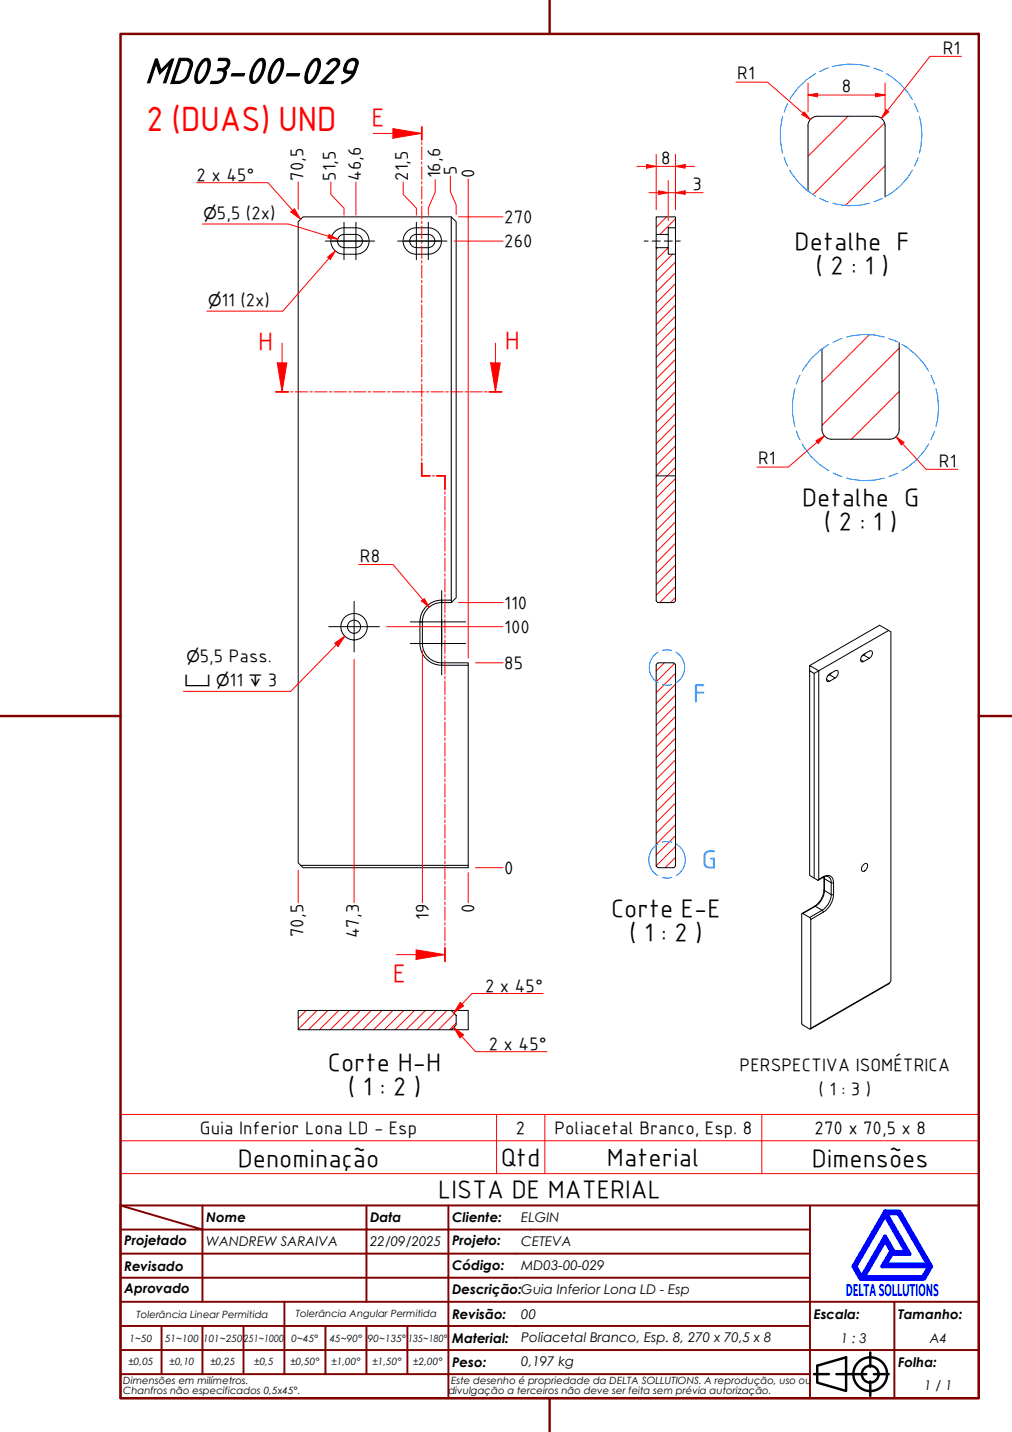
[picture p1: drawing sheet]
<svg xmlns="http://www.w3.org/2000/svg" width="210mm" height="297mm" viewBox="0 0 210 297" stroke-linecap="round" stroke-linejoin="round" font-family="sans-serif">
<!-- layer: Hatch (ABNT) -->
<g fill="none" stroke="#f00" stroke-width=".21">
<path d="M175.9 24.1l-8.3 8.3M183.5 25.5l-14.8 14.9M183.6 34.4l-8.2 8.2M136.4 51.4l-.3 .2M138.3 45l-2.2 2.1M138.6 51.4l-2.5 2.5M139.5 52.7l-3.4 3.4M140.1 45.4l-3.2 3.2M140.1 58.9l-4 4M140.1 56.6l-4 4M140.1 54.4l-4 4M140.1 79.1l-4 4"/>
<path d="M140.1 76.8l-4 4M140.1 74.6l-4 4M140.1 72.3l-4 4M140.1 70.1l-4 4M140.1 67.8l-4 4M140.1 65.6l-4 4M140.1 63.3l-4 4M140.1 61.1l-4 4M180.3 69.4l-9.8 9.9M186.5 72.2l-16 16M140.1 99.3l-4 4M140.1 97l-4 4"/>
<path d="M140.1 94.8l-4 4M140.1 92.5l-4 4M140.1 90.3l-4 4M140.1 88l-4 4M140.1 85.8l-4 4M140.1 83.6l-4 4M140.1 81.3l-4 4M186.5 81.2l-9.9 9.9M140.1 119.5l-4 4M140.1 117.2l-4 4M140.1 115l-4 4M140.1 112.7l-4 4"/>
<path d="M140.1 110.5l-4 4M140.1 108.3l-4 4M140.1 106l-4 4M140.1 103.8l-4 4M140.1 101.5l-4 4M137.8 137.5l-1.7 1.7M139.9 137.6l-3.8 3.8M140.1 124l-1 1M140.1 121.7l-3.3 3.3M140.1 139.7l-4 4M140.1 159.9l-4 4M140.1 157.6l-4 4"/>
<path d="M140.1 155.4l-4 4M140.1 153.1l-4 4M140.1 150.9l-4 4M140.1 148.7l-4 4M140.1 146.4l-4 4M140.1 144.2l-4 4M140.1 141.9l-4 4M140.1 177.8l-2.1 2.2M140.1 175.6l-4 4M140.1 173.4l-4 4M140.1 171.1l-4 4M140.1 168.9l-4 4"/>
<path d="M140.1 166.6l-4 4M140.1 164.4l-4 4M140.1 162.1l-4 4M63.5 209.6l-1.7 1.7M65.8 209.6l-4 3.9M68 209.6l-4 4M70.3 209.6l-4 4M72.5 209.6l-4 4M74.7 209.6l-4 4M77 209.6l-4 4M79.2 209.6l-4 4M81.5 209.6l-4 4"/>
<path d="M83.7 209.6l-4 4M86 209.6l-4 4M88.2 209.6l-4 4M90.5 209.6l-4 4M92.7 209.6l-4 4M94.3 210.3l-3.3 3.3M94.6 212.2l-1.4 1.4"/>
</g>
<!-- layer: Visible (ABNT) -->
<g fill="none" stroke="#000" stroke-width=".21">
<path d="M167.6 26.1v13.6M169.6 24.1a2 2 0 0 0-2 2M169.6 24.1h12a2 2 0 0 1 2 2M183.6 26.1v14.8M69.6 47.9a5 5 0 0 1 4.2-.6 2.74 2.74 0 0 1 2.8 2.7 2.74 2.74 0 0 1-2.8 2.7 5.1 5.1 0 0 1-4.2-.6 2.74 2.74 0 0 1 0-4.2zM71.4 51.4h2.4M71.4 51.4a1.37 1.37 0 0 1-1.4-1.4 1.37 1.37 0 0 1 1.4-1.4h2.4a1.37 1.37 0 0 1 1.4 1.4 1.37 1.37 0 0 1-1.4 1.4M84.6 47.9l.5-.4a8.7 8.7 0 0 1 4.4-.2 2.74 2.74 0 0 1 2 3 2.74 2.74 0 0 1-2.7 2.4h-2.5a2.74 2.74 0 0 1-2.5-1.8 2.74 2.74 0 0 1 .8-3zM86.3 51.4a1.37 1.37 0 0 1-1.3-1.4 1.37 1.37 0 0 1 1.3-1.4h2.5a1.37 1.37 0 0 1 1.4 1.4 1.37 1.37 0 0 1-1.4 1.4M86.4 51.4h2.4M93.6 45l1 1v78l-1 1h-2v-.5h2zM93.6 45h-30.7l-1.1 1v133l.6 .5h34.7v-41.5h-5.5v-.5h5.5v.5"/>
<path d="M136.1 45h4v2.3h-1.5v1.3h-2.5zM136.1 51.4h2.5v1.3h1.5v46h-4zM136.1 48.6v2.8M138.6 48.6v2.8M140.1 47.3v5.4M186.5 71.1v18a2 2 0 0 1-2 2h-12a2 2 0 0 1-2-2v-16.8M136.1 98.7v25.8l.1 .2 .4 .3M140.1 98.7v25.8l-.2 .4-.3 .1h-3M87.1 133.5a4.5 4.5 0 0 0 4.5 4.5M87.1 129v4.5M87.1 129h.5M87.1 133.5h.5"/>
<path d="M87.6 133.5a4 4 0 0 0 4 4M87.6 129v4.5M91.6 124.5a4.5 4.5 0 0 0-4.5 4.5M91.6 125a4 4 0 0 0-4 4M93.6 124.5l.1 .3M136.6 137.5l-.4 .3-.1 .2v41.5M136.6 137.5h3M139.6 137.5l.3 .1 .2 .4v41.5M167.9 139.1v-1l1.9 1M168.9 139.7l-1-.6v42.5l1 .5M169.8 139.1l-.9 .6v42.4l.8 .5M169.8 139.1l14.5-8.3 .5 .2v72.4l-.2 .4-16.4 9.5"/>
<path d="M169.8 139.1v43.3M172.4 139.6l-.3 .4M178.8 136.1l.3-.2 1.2 .7-1.2 .6-.6-.4M179.5 135.5l-.4 .4M180.3 136.6l.6-.7a.53 .53 0 0 0-.4-.9 3.4 3.4 0 0 0-1.8 1.2l-.1 .2a.55 .55 0 0 0 .3 .9l.2-.1M184.3 130.8l-1.9-1.1-14.5 8.4M171.7 140.2l.4-.2 1.1 .6-1.1 .7-.7-.4M173.2 140.6l.6-.7a.57 .57 0 0 0-.3-.8 3.5 3.5 0 0 0-1.8 1.1l-.2 .3a.55 .55 0 0 0 .4 .9l.2-.1M62.4 179.5l.5 .5h34.2v-.5M136.1 179.5l.1 .2 .4 .3M140.1 179.5l-.2 .4-.3 .1h-3M179 179.5a.54 .54 0 0 1 .4-.4 .54 .54 0 0 1 .5 .3 .96 .96 0 0 1-.2 1 .96 .96 0 0 1-1 .2 1.11 1.11 0 0 1 .3-1.1z"/>
<path d="M166.5 189.5l-.2 .1v22.6l.2 .4 1.4 .9 .3-.2M167.9 190.3l.3 .4M168.2 190.7v22.6M169 188l-2.7 1.5M169.8 182.4l-.1 .2M170.5 188.8l.3 .4M170.5 188.8a4.1 4.1 0 0 0 1.9-3.2h.5a4.8 4.8 0 0 1-2.1 3.6M170.5 188.8l-1.4-.8-2.6 1.5 1.4 .8M170.5 188.8l-2.6 1.5M170.7 182a1.06 1.06 0 0 1 1.2-.1 1.06 1.06 0 0 1 .5 1.2M170.7 182l-1 .6M170.8 181.9l-.1 .1"/>
<path d="M170.8 181.9a1.3 1.3 0 0 1 1.5-.2 1.3 1.3 0 0 1 .6 1.4M170.8 181.9l-1 .5M170.8 189.2l-2.6 1.5M170.9 181.9v2.7M170.9 182.1l.1 2.6 1.4 .9v-2.5M170.9 184.6a3.5 3.5 0 0 1-1.9 3.4M170.9 184.6a4.3 4.3 0 0 1-1.9 3.4M171 181.9v.4l1.4 .8M172.4 183.1h.5M172.9 183.1v2.5M61.8 209.6h31.8l1 1v2l-1 1h-31.8zM93.6 209.6h3.5v4h-3.5"/>
<path d="M184.6 203.8l-16.5 9.7"/>
<circle cx="73.4" cy="130" r="1.37"/>
<circle cx="73.4" cy="130" r="2.74"/>
</g>
<!-- layer: Linha Corte (ABNT) -->
<g fill="none" stroke="#f00" stroke-width=".21">
<path d="M81.5 27.7h6M87.5 26.3v2.7M87.5 29.4v.6M87.5 30.4v2.7M87.5 33.6v.5M87.5 34.6v2.6M87.5 37.7v.5M87.5 38.6v2.7M87.5 41.7v.6M87.5 42.7v2.7M87.5 45.9v.5M87.5 46.8v2.7"/>
<path d="M87.5 50v.5M87.5 51v2.6M87.5 54v.6M87.5 55v2.7M87.5 58.2v.5M87.5 59.1v2.7M87.5 62.3v.5M87.5 63.3v2.6M87.5 66.4v.5M87.5 67.3v2.7M87.5 70.4v.6M87.5 71.4v2.7"/>
<path d="M87.5 74.6v.5M87.5 75.6v2.6M87.5 78.7v.5M87.5 79.7v2.6M87.5 82.8v.5M87.5 83.7v2.7M87.5 86.9v.5M87.5 87.8v2.7M87.5 91v.5M87.5 92v2.6M87.5 95.1v.5M87.5 96.1v2.6h1.7"/>
<path d="M89.6 98.7h.5M90.6 98.7h1.7v2.8M92.3 102v.5M92.3 103v2.8M92.3 106.2v.6M92.3 107.2v2.9M92.3 110.5v.5M92.3 111.5v2.8M92.3 114.8v.5M92.3 115.7v2.9M92.3 119v.6M92.3 120v2.8"/>
<path d="M92.3 123.3v.5M92.3 124.3v2.8M92.3 127.5v.6M92.3 128.5v2.8M92.3 131.8v.5M92.3 132.8v2.8M92.3 136v.6M92.3 137v2.8M92.3 140.3v.5M92.3 141.3v2.8M92.3 144.6v.5M92.3 145.5v2.8"/>
<path d="M92.3 148.8v.5M92.3 149.8v2.8M92.3 153.1v.5M92.3 154.1v2.8M92.3 157.3v.5M92.3 158.3v2.8M92.3 161.6v.5M92.3 162.6v2.8M92.3 165.8v.6M92.3 166.8v2.8M92.3 170.1v.5M92.3 171.1v2.8"/>
<path d="M92.3 174.3v.6M92.3 175.3v2.8M92.3 178.6v.5M92.3 179.6v2.8M92.3 182.8v.6M92.3 183.8v2.9M92.3 187.1v.5M92.3 188.1v2.8M92.3 191.4v.5M92.3 192.3v2.9M92.3 195.6v.6M92.3 196.6v2.8"/>
</g>
<path d="M87.5 26.3v2.7M87.5 96.1v2.6h1.7M90.6 98.7h1.7v2.8M92.3 196.6v2.8" fill="none" stroke="#f00" stroke-width=".36"/>
<path d="M81.5 26.7l6 1-6 1z" fill="#f00"/>
<path d="M77.4 27.7h4.1M81.5 26.7l6 1-6 1zM86.3 198h6" fill="none" stroke="#f00" stroke-width=".21"/>
<path d="M86.3 197l6 1-6 1z" fill="#f00"/>
<g fill="none" stroke="#f00" stroke-width=".21">
<path d="M58.5 75.3v6M57.2 81.3h2.6M60.3 81.3h.5M61.2 81.3h2.6M64.3 81.3h.5M65.3 81.3h2.5M68.3 81.3h.5M69.3 81.3h2.6M72.3 81.3h.6M73.3 81.3h2.6M76.3 81.3h.6M77.3 81.3h2.6"/>
<path d="M80.4 81.3h.5M81.4 81.3h2.5M84.4 81.3h.5M85.4 81.3h2.6M88.4 81.3h.5M89.4 81.3h2.6M92.4 81.3h.6M93.4 81.3h2.6M96.5 81.3h.5M97.5 81.3h2.5M100.5 81.3h.5M101.5 81.3h2.6"/>
<path d="M82.2 198h4.1M86.3 197l6 1-6 1z"/>
</g>
<!-- layer: Detail Boundary (ABNT) -->
<path d="M136.5 135.3a3.7 3.7 0 0 0 0 6.4M137.4 134.9l.8-.1 1.1 .1M140.2 135.3a3.7 3.7 0 0 1 0 6.3M137.4 142l.8 .1 1.1-.1M136.5 175.1a3.8 3.8 0 0 0 0 6.5M137.4 174.7l.8-.1 1.1 .1M140.3 175.1a3.8 3.8 0 0 1 0 6.5M137.4 182l.8 .1 1.1-.1" fill="none" stroke="#0080ff" stroke-width=".21"/>
<!-- layer: Linha Corte (ABNT) -->
<path d="M57.2 81.3h2.6M101.5 81.3h2.6" fill="none" stroke="#f00" stroke-width=".36"/>
<path d="M57.5 75.3h2l-1 6z" fill="#f00"/>
<path d="M57.5 75.3h2l-1 6zM58.5 71.2v4.1M102.8 75.3v6" fill="none" stroke="#f00" stroke-width=".21"/>
<path d="M101.8 75.3h2l-1 6z" fill="#f00"/>
<path d="M101.8 75.3h2l-1 6zM102.8 71.2v4.1" fill="none" stroke="#f00" stroke-width=".21"/>
<path d="M25 236.6h178v-5.4h-178v12.2M103 231.2v12.2M113 231.2v12.2M158 231.2v12.2M203 236.6v6.8h-178M25 243.4v6.6h178v-6.6" fill="none" stroke="#f00" stroke-width=".21"/>
<!-- layer: Borda A3/A4 (ABNT) -->
<path d="M25 7h178v283h-178zM114 0v7M0 148.5h25M203 148.5h7M114 290v7" fill="none" stroke="#800000" stroke-width=".51"/>
<path d="M183.6 257.3l1.2 2.2-1.8 3.2h9.7l-1.3 2.2h-12.2zM183.6 252.1l4.4 7.6h-2.6l-1.8-3.2-4.9 8.4-1.3-2.2zM183.6 251.3h3l6.5 11.4-1.5 2.6h-13.1l-1.5-2.6zM183.8 251.7h2.5l6.2 10.6h-8.8l1.3-2.2h3.7zM185 259.7h.2l-.1 .2z" fill="none" stroke="#00f" stroke-width=".8"/>
<!-- layer: 0 -->
<path d="M178.5 265.3h13.1" fill="none" stroke="#000" stroke-width=".21"/>
<g fill="none" stroke="#800000" stroke-width=".4">
<path d="M25 250l17 5h-17M25 250h178v40h-178zM42 255h34v5h17M42 255v15M42 250v5M76 250v5h17v5M93 250v5h75M168 250v20h-143M25 260h51v10M25 275h17M33.5 275v10M50.5 275h-8.5v10"/>
<path d="M59 270v15h-8.5M67.5 275v10h-8.5M76 275v10h8.5M84.5 275v10M93 275h-42.5v10M93 260v5h-68M93 275v10h75M93 260h75M93 275h75M168 265h-75v10M185.5 270v10h17.5M203 270h-35v10h17.5v10"/>
<path d="M25 285h25.5M25 280h143v10M67.5 285h8.5M84.5 285h8.5v5"/>
</g>
<g fill="none" stroke="#000" stroke-width=".51">
<path d="M168.8 285h3.1M169.5 283.3l6-1.8v7l-6-1.7zM173.5 285h6.2M180.5 280.5v3M180.5 286.5v3M181.3 285h3"/>
<circle cx="180.5" cy="285" r="3.5"/>
<circle cx="180.5" cy="285" r="1.75"/>
</g>
<!-- layer: Marca de centro (ISO) -->
<g fill="none" stroke="#000" stroke-width=".21">
<path d="M67.5 50h8.8M68.8 50h8.9M71.4 46.1v7.8M73.8 46.1v7.8M82.5 50h8.9M83.8 50h8.9M86.4 46.1v7.8M88.8 46.1v7.8M68.2 130h10.5M73.4 124.7v10.5M85.1 133.5h11.5M85.1 129h11.5"/>
<path d="M91.6 128.5v11.5M91.6 122.5v11.5"/>
</g>
<g fill="none" stroke="#f00" stroke-width=".21">
<path d="M61.8 37.7v5.7M68.6 37.7v2.6l2.8 2.9v1.4M73.8 37.7v6.9M83.6 37.7v2.6l2.8 2.9v1.4M90.3 37.3v2.5l-1.5 3.4v1.4M93.4 36.5v3.2l1.2 2.8v2M97.1 37.1v99.4M94.2 50h10.2M95.1 45h9.3M73.4 136.7v50.5M80.2 130h11.3M87.6 135v52.2"/>
<path d="M87.7 124.4l1.3 1.5M91.7 130h12.7M95.1 125h9.3M98.6 137.5h5.8M98.6 180h5.8M61.8 180.5v6.7M97.1 181v6.2"/>
</g>
<path d="M87.4 124.7l.6-.5 1 1.7z" fill="#f00"/>
<path d="M74.4 117.1h7.1l6.2 7.3M87.4 124.7l.6-.5 1 1.7z" fill="none" stroke="#f00" stroke-width=".21"/>
<path d="M71.5 132l-1.7 1.7" fill="none" stroke="#f00" stroke-width=".21"/>
<path d="M69.4 133.4l2.1-1.4-1.4 2.1z" fill="#f00"/>
<path d="M69.4 133.4l2.1-1.4-1.4 2.1zM69.8 133.7l-9.5 9.7h-22.3" fill="none" stroke="#f00" stroke-width=".21"/>
<path d="M69.6 52.1l-1.4 1.5" fill="none" stroke="#f00" stroke-width=".21"/>
<path d="M67.9 53.3l1.7-1.2-1.1 1.7z" fill="#f00"/>
<path d="M67.9 53.3l1.7-1.2-1.1 1.7zM68.1 49l1.9 .6M68.2 53.6l-9.5 10.9h-15.8" fill="none" stroke="#f00" stroke-width=".21"/>
<path d="M68.2 48.6l1.8 1-2-.2z" fill="#f00"/>
<path d="M42 46.5h17.8l8.3 2.5M68.2 48.6l1.8 1-2-.2z" fill="none" stroke="#f00" stroke-width=".21"/>
<path d="M60.7 43.6l1.7 1.9" fill="none" stroke="#f00" stroke-width=".21"/>
<path d="M60.3 44l.8-.7 1.3 2.2z" fill="#f00"/>
<path d="M40.8 37.9h14.8l5.1 5.7M60.3 44l.8-.7 1.3 2.2z" fill="none" stroke="#f00" stroke-width=".21"/>
<!-- layer: Linha de centro (ISO) -->
<path d="M133.6 50h.8M135.3 50h1.6M137.8 50h1.6M140.3 50h.8" fill="none" stroke="#000" stroke-width=".21"/>
<!-- layer: Detail Boundary (ABNT) -->
<g fill="none" stroke="#0080ff" stroke-width=".21">
<path d="M169.2 15.2a14.1 14.1 0 0 0-5.4 5.4M171.8 14.1l-1.8 .7M180.3 13.8a13.8 13.8 0 0 0-7.6 0M181.2 14.1l1.8 .7M183.9 15.3a13.7 13.7 0 0 1 5.3 5.3M162.3 24.2a13.7 13.7 0 0 0 0 7.6M162.6 32.7l.8 1.8M163.4 21.5l-.8 1.8M163.8 35.3a14.1 14.1 0 0 0 5.4 5.4M189.2 35.3a13.4 13.4 0 0 1-5.3 5.4M189.7 21.5l.7 1.7M190.4 32.7l-.7 1.8"/>
<path d="M190.7 24.2a13.9 13.9 0 0 1 0 7.6M170 41.1l1.8 .8M172.7 42.1a13.8 13.8 0 0 0 7.6 .1M183 41.2l-1.8 .7"/>
</g>
<path d="M184 23l-1.2 1.5" fill="none" stroke="#f00" stroke-width=".21"/>
<path d="M183.8 22.7l.5 .5-1.5 1.3z" fill="#f00"/>
<path d="M199.4 11.7h-6.5l-8.9 11.3M166.6 23.5l1.5 1.3M183.8 22.7l.5 .5-1.5 1.3z" fill="none" stroke="#f00" stroke-width=".21"/>
<path d="M166.8 23.2l1.3 1.6-1.8-1z" fill="#f00"/>
<path d="M152.7 17h6.5l7.4 6.5M167.6 19.7h2M166.8 23.2l1.3 1.6-1.8-1z" fill="none" stroke="#f00" stroke-width=".21"/>
<path d="M167.6 19.7l2-.3v.7z" fill="#f00"/>
<path d="M167.6 19.7l2-.3v.7zM181.6 19.7h2" fill="none" stroke="#f00" stroke-width=".21"/>
<path d="M181.6 19.4l2 .3-2 .4z" fill="#f00"/>
<path d="M167.6 17.2v6M169.6 19.7h12M181.6 19.4l2 .3-2 .4zM183.6 17.2v5.5M185.9 90.6l1.3 1.4" fill="none" stroke="#f00" stroke-width=".21"/>
<!-- layer: Detail Boundary (ABNT) -->
<g fill="none" stroke="#0080ff" stroke-width=".21">
<path d="M165.9 77.9l-.7 1.8M171.9 71.4a14.5 14.5 0 0 0-5.5 5.6M174.6 70.2l-1.8 .8M183.4 69.9a14.1 14.1 0 0 0-7.8 0M184.4 70.2l1.8 .8M187.1 71.4a14.2 14.2 0 0 1 5.5 5.6M193.1 77.8l.8 1.9M164.9 80.6a13.9 13.9 0 0 0 0 7.9M165.2 89.4l.7 1.8M166.4 92.1a14.2 14.2 0 0 0 5.5 5.6M172.8 98.1l1.8 .8M175.6 99.2a14.1 14.1 0 0 0 7.8 0"/>
<path d="M186.2 98.1l-1.8 .8M192.6 92.1a13.8 13.8 0 0 1-5.5 5.5M193.9 89.4l-.8 1.8M194.1 80.6a14.2 14.2 0 0 1 0 7.9"/>
</g>
<path d="M185.9 90.6l1.6 1.2-.6 .5z" fill="#f00"/>
<path d="M171 90.4l-1.5 1.3M185.9 90.6l1.6 1.2-.6 .5zM187.2 92l4.9 5.4h6.5" fill="none" stroke="#f00" stroke-width=".21"/>
<path d="M169.2 91.4l1.8-1-1.3 1.6z" fill="#f00"/>
<path d="M169.2 91.4l1.8-1-1.3 1.6zM169.5 91.7l-6 5.2h-6.5" fill="none" stroke="#f00" stroke-width=".21"/>
<path d="M95.8 208.3l-1.7 1.8" fill="none" stroke="#f00" stroke-width=".21"/>
<path d="M95.5 207.9l.7 .7-2.1 1.5z" fill="#f00"/>
<path d="M94.1 213.1l1.7 1.9M95.5 207.9l.7 .7-2.1 1.5zM112.6 206.1h-14.7l-2.1 2.2" fill="none" stroke="#f00" stroke-width=".21"/>
<path d="M94.1 213.1l2.1 1.5-.8 .7z" fill="#f00"/>
<path d="M94.1 213.1l2.1 1.5-.8 .7zM95.8 215l2.8 3.2h14.8" fill="none" stroke="#f00" stroke-width=".21"/>
<path d="M140.1 40h2" fill="none" stroke="#f00" stroke-width=".21"/>
<path d="M140.1 40l2-.4v.7z" fill="#f00"/>
<path d="M136.6 40h2M140.1 40l2-.4v.7z" fill="none" stroke="#f00" stroke-width=".21"/>
<path d="M136.6 39.6l2 .4-2 .3z" fill="#f00"/>
<path d="M134.1 34.5h2M134.6 40h2M136.6 39.6l2 .4-2 .3zM138.6 40h1.5M138.6 37.5v8.2M140.1 37.5v6M142.1 40h3.7" fill="none" stroke="#f00" stroke-width=".21"/>
<path d="M134.1 34.1l2 .4-2 .4z" fill="#f00"/>
<path d="M134.1 34.1l2 .4-2 .4zM140.1 34.5h2" fill="none" stroke="#f00" stroke-width=".21"/>
<path d="M140.1 34.5l2-.4v.8z" fill="#f00"/>
<path d="M132.1 34.5h2M136.1 34.5h4M136.1 32v11.5M140.1 34.5l2-.4v.8zM140.1 32v11.5M142.1 34.5h2" fill="none" stroke="#f00" stroke-width=".21"/>
<text font-size="8.1" x="30" y="17.2">MD03-00-029</text>
<text font-size="7" fill="#f00" x="30.4" y="27.1">2 (DUAS) UND</text>
<g font-size="5.4" fill="#f00">
<text x="77.1" y="26.2">E</text>
<text x="53.6" y="72.6">H</text>
<text x="104.7" y="72.4">H</text>
<text x="81.4" y="203.6">E</text>
</g>
<g font-size="5.4">
<text x="164.8" y="51.9">Detalhe F</text>
<text x="169.1" y="56.9">( 2 : 1 )</text>
<text x="166.3" y="105">Detalhe G</text>
<text x="170.9" y="110">( 2 : 1 )</text>
<text x="126.7" y="190.1">Corte E-E</text>
<text x="130.5" y="195.1">( 1 : 2 )</text>
<text x="68" y="222.1">Corte H-H</text>
<text x="72.1" y="227.1">( 1 : 2 )</text>
<text x="49.3" y="242">Denominação</text>
<text x="103.9" y="241.8">Qtd</text>
<text x="125.9" y="241.8">Material</text>
<text x="168.4" y="242">Dimensões</text>
<text x="90.9" y="248.5">LISTA DE MATERIAL</text>
</g>
<g font-size="5.4" fill="#0080ff">
<text x="143.7" y="145.7">F</text>
<text x="145.6" y="180.1">G</text>
</g>
<g font-size="3.9">
<text x="195.5" y="11.1">R1</text>
<text x="152.9" y="16.5">R1</text>
<text x="174.6" y="19.2">8</text>
<text x="137.1" y="34">8</text>
<text x="40.8" y="37.6">2 x 45°</text>
<text x="62.9" y="37.5" transform="rotate(-90 62.9 37.5)">70,5</text>
<text x="69.6" y="37.5" transform="rotate(-90 69.6 37.5)">51,5</text>
<text x="74.8" y="37.5" transform="rotate(-90 74.8 37.5)">46,6</text>
<text x="84.6" y="37.5" transform="rotate(-90 84.6 37.5)">21,5</text>
<text x="91.3" y="37" transform="rotate(-90 91.3 37)">16,6</text>
<text x="94.7" y="36.2" transform="rotate(-90 94.7 36.2)">5</text>
<text x="98.4" y="36.8" transform="rotate(-90 98.4 36.8)">0</text>
<text x="143.6" y="39.4">3</text>
<text x="45" y="45.3">5,5 (2x)</text>
<text x="104.6" y="46.3">270</text>
<text x="104.6" y="51.3">260</text>
<text x="46" y="63.4">11 (2x)</text>
<text x="157.2" y="96.3">R1</text>
<text x="194.7" y="96.8">R1</text>
<text x="74.7" y="116.5">R8</text>
<text x="104.6" y="131.3">100</text>
<text x="104.6" y="126.3">110</text>
<text x="41.4" y="137.3">5,5 Pass.</text>
<text x="47.6" y="142.3">11</text>
<text x="55.6" y="142.3">3</text>
<text x="104.6" y="138.8">85</text>
<text x="104.6" y="181.3">0</text>
<text x="88.9" y="190.8" transform="rotate(-90 88.9 190.8)">19</text>
<text x="98.4" y="189.4" transform="rotate(-90 98.4 189.4)">0</text>
<text x="62.9" y="194.4" transform="rotate(-90 62.9 194.4)">70,5</text>
<text x="74.4" y="194.6" transform="rotate(-90 74.4 194.6)">47,3</text>
<text x="100.6" y="205.8">2 x 45°</text>
<text x="101.4" y="217.8">2 x 45°</text>
<text x="153.4" y="222.2">PERSPECTIVA ISOMÉTRICA</text>
<text x="169.8" y="227.2">( 1 : 3 )</text>
<text x="41.5" y="235.2">Guia Inferior Lona LD - Esp</text>
<text x="107" y="235.2">2</text>
<text x="115" y="235.2">Poliacetal Branco, Esp. 8</text>
<text x="169" y="235.2">270 x 70,5 x 8</text>
</g>
<text font-size="3.9" fill="#00f" x="175.4" y="268.8">DELTASOLLUTIONS</text>
<g font-size="3.3">
<text x="42.2" y="45.3">⌀</text>
<text x="43.2" y="63.4">⌀</text>
<text x="38.7" y="137.3">⌀</text>
<text x="38.3" y="142.3">⌴ ⌀</text>
<text x="51.5" y="142.3">↧</text>
</g>
<g font-size="2.8">
<text x="42.8" y="253.5">Nome</text>
<text x="76.8" y="253.5">Data</text>
<text x="93.8" y="253.6">Cliente:</text>
<text x="108.1" y="253.5">ELGIN</text>
<text x="25.8" y="263.6">Revisado</text>
<text x="25.8" y="258.3">Projetado</text>
<text x="42.8" y="258.5">WANDREW SARAIVA</text>
<text x="76.8" y="258.4">22/09/2025</text>
<text x="93.8" y="263.4">Código:</text>
<text x="93.8" y="258.3">Projeto:</text>
<text x="108.1" y="263.5">MD03-00-029</text>
<text x="108.1" y="258.5">CETEVA</text>
<text x="25.8" y="268.3">Aprovado</text>
<text x="93.8" y="268.3">Descrição:Guia Inferior Lona LD - Esp</text>
<text x="93.8" y="273.6">Revisão:</text>
<text x="108.1" y="273.5">00</text>
<text x="168.8" y="273.5">Escala:</text>
<text x="186.3" y="273.5">Tamanho:</text>
<text x="93.8" y="278.6">Material:</text>
<text x="108.1" y="278.3">Poliacetal Branco, Esp. 8, 270 x 70,5 x 8</text>
<text x="174.4" y="278.5">1 : 3</text>
<text x="192.8" y="278.6">A4</text>
<text x="93.8" y="283.5">Peso:</text>
<text x="108.1" y="283.3">0,197 kg</text>
<text x="186.3" y="283.5">Folha:</text>
<text x="191.7" y="288.4">1 / 1</text>
</g>
<g font-size="2.1">
<text x="28.3" y="273.3">Tolerância Linear Permitida</text>
<text x="61.4" y="273.1">Tolerância Angular Permitida</text>
<text x="26.9" y="278.3">1~50</text>
<text x="34.2" y="278.3">51~100</text>
<text x="42.1" y="278.3">101~250</text>
<text x="50.5" y="278.3">251~1000</text>
<text x="60.5" y="278.3">0~45°</text>
<text x="68.4" y="278.3">45~90°</text>
<text x="76.3" y="278.3">90~135°</text>
<text x="84.7" y="278.3">135~180°</text>
<text x="25.6" y="287.1">Dimensões em milímetros.</text>
<text x="26.6" y="283.2">±0,05</text>
<text x="35.2" y="283.2">±0,10</text>
<text x="43.6" y="283.2">±0,25</text>
<text x="52.7" y="283.2">±0,5</text>
<text x="60.2" y="283.2">±0,50°</text>
<text x="68.7" y="283.2">±1,00°</text>
<text x="77.2" y="283.2">±1,50°</text>
<text x="85.7" y="283.2">±2,00°</text>
<text x="93.6" y="287.1">Este desenho é propriedade da DELTA SOLLUTIONS. A reprodução, uso ou</text>
<text x="25.6" y="289.2">Chanfros não especificados 0,5x45°.</text>
<text x="93" y="289.2">divulgação a terceiros não deve ser feita sem prévia autorização.</text>
</g>
</svg>
